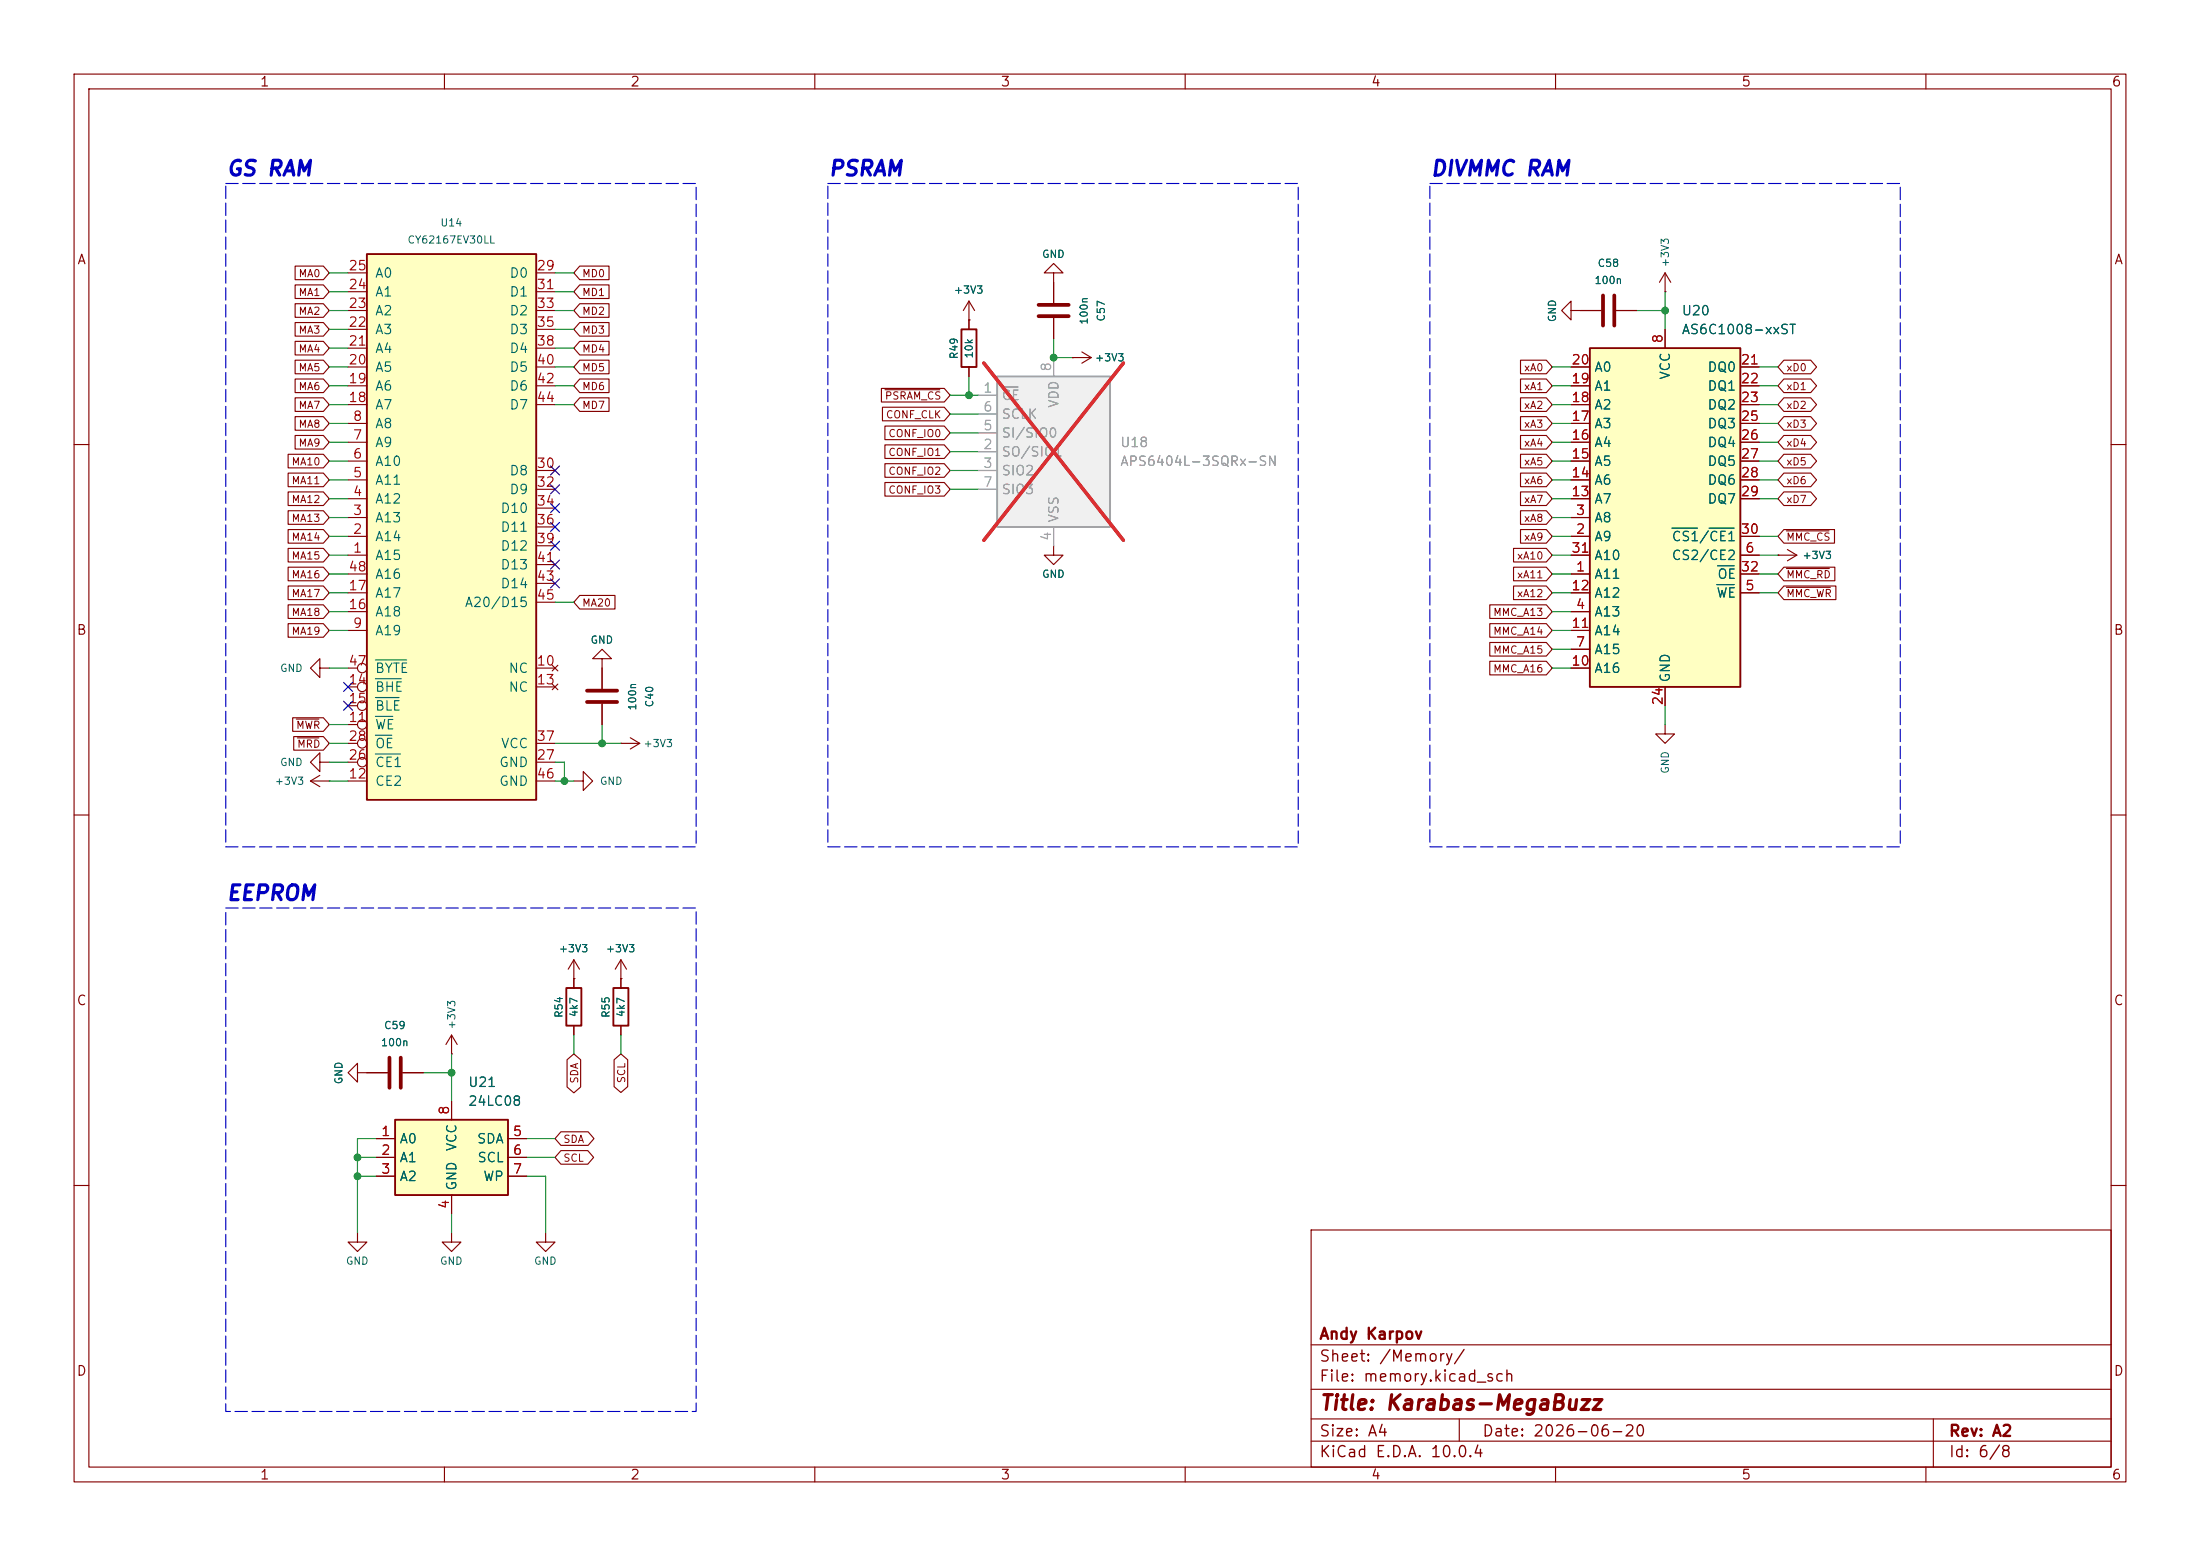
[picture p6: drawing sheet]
<svg xmlns="http://www.w3.org/2000/svg" width="297mm" height="210mm" viewBox="0 0 297 210" stroke-linecap="round" stroke-linejoin="round" font-family="sans-serif">
<g fill="none" stroke="#840000" stroke-width=".15">
<path d="M10 10h277v190h-277zM12 12h273v186h-273zM60 10v2M110 10v2M160 10v2M210 10v2M260 10v2M142.2 38.1v2.8M142.2 42.9v2.8M10 60h2M285 60h2M10 110h2"/>
<path d="M285 110h2M10 160h2M177 166h108v32h-108zM285 160h2M60 198v2M110 198v2M160 198v2M177 194.5h108M177 191.5h108M177 187.5h108M177 181.5h108M197 191.5v3"/>
<path d="M210 198v2M260 198v2M261 191.5v6.5"/>
</g>
<path d="M140.2 41.1h4.1M140.2 42.7h4.1" fill="none" stroke="#840000" stroke-width=".51"/>
<path d="M134.6 50.8h15.3v20.3h-15.3z" fill="#f0f0f0"/>
<path d="M134.6 50.8h15.3v20.3h-15.3z" fill="none" stroke="#a1a1a1" stroke-width=".25"/>
<path d="M132.1 53.3h2.5M132.1 58.4h2.5M132.1 55.9h2.5M142.2 48.3v2.5M132.1 61h2.5M132.1 63.5h2.5M132.1 66h2.5M142.2 71.1v2.6" fill="none" stroke="#a1a1a1" stroke-width=".15"/>
<path d="M135.3 52.2h2.1" fill="none" stroke="#989898" stroke-width=".15"/>
<path d="M132.8 49l18.9 23.9M151.7 49l-18.9 23.9" fill="none" stroke="#e12e31" stroke-width=".46"/>
<g fill="none" stroke="#840000" stroke-width=".15">
<path d="M130.8 43.2h.1M130.8 40.6l-.8 1.3M130.8 40.6l.8 1.3M130.8 40.6v3.9M130.8 49.5v1.3M144.8 48.3h.1M144.8 48.3h2.5M146 47.5l1.3 .8M147.3 48.3l-1.3 .7M142.2 73.7v1.2h1.3l-1.3 1.3-1.2-1.3h1.2M43.2 90.2v1.2l-1.3-1.2 1.3-1.3v1.3h1.2M81.3 88.9h1.2l-1.2-1.3-1.3 1.3h1.3v4.1"/>
<path d="M81.3 95v2.8M85.1 99.6l1.3 .7M41.9 105.4l1.3 .8M41.9 105.4h2.5M43.2 102.9v1.2l-1.3-1.2 1.3-1.3v1.3h1.2M43.2 104.6l-1.3 .8M44.4 105.4h.1M77.5 105.4h1.2v-1.3l1.3 1.3-1.3 1.3v-1.3M83.8 100.3h.1M83.8 100.3h2.6M86.4 100.3l-1.3 .8"/>
</g>
<path d="M79.2 93.2h4.1M79.2 94.7h4.1" fill="none" stroke="#840000" stroke-width=".51"/>
<path d="M129.8 44.5h2v5h-2z" fill="none" stroke="#840000" stroke-width=".25"/>
<path d="M49.5 34.3h22.9v73.7h-22.9z" fill="#ffffc2"/>
<path d="M49.5 34.3h22.9v73.7h-22.9z" fill="none" stroke="#840000" stroke-width=".25"/>
<g fill="none" stroke="#840000" stroke-width=".15">
<path d="M47 39.4h2.5M47 36.8h2.5M72.4 39.4h2.5M72.4 36.8h2.5M142.2 36.8h1.3l-1.3-1.2-1.2 1.2h1.2v1.3M47 59.7h2.5M47 57.2h2.5M47 54.6h2.5M47 52.1h2.5M47 49.5h2.5M47 47h2.5M47 44.5h2.5"/>
<path d="M47 41.9h2.5M72.4 54.6h2.5M72.4 52.1h2.5M72.4 49.5h2.5M72.4 47h2.5M72.4 44.5h2.5M72.4 41.9h2.5M212.1 41.9v-1.3l-1.3 1.3 1.3 1.3v-1.3h1.3M47 74.9h2.5M47 72.4h2.5M47 69.9h2.5M47 67.3h2.5"/>
<path d="M47 64.8h2.5M47 62.2h2.5M47 77.5h2.5M72.4 63.5h2.5M72.4 66h2.5M72.4 68.6h2.5M72.4 71.1h2.5M72.4 73.7h2.5M72.4 76.2h2.5M72.4 78.7h2.5M47 85.1h2.5M47 90.2h1.3"/>
<path d="M47 97.8h1.3M47 92.7h1.3M47 95.3h1.3M47 82.6h2.5M47 80h2.5M72.4 90.2h2.5M72.4 92.7h2.5M72.4 81.3h2.5M74.5 89.8l.8 .8M74.5 92.3l.8 .8M75.3 89.8l-.8 .8M75.3 92.3l-.8 .8"/>
<path d="M47 105.4h2.5M47 102.9h1.3M47 100.3h1.3M72.4 105.4h2.5M72.4 102.9h2.5M72.4 100.3h2.5"/>
<circle cx="48.9" cy="97.8" r=".63"/>
<circle cx="48.9" cy="90.2" r=".63"/>
<circle cx="48.9" cy="92.7" r=".63"/>
<circle cx="48.9" cy="95.2" r=".63"/>
<circle cx="48.9" cy="102.9" r=".63"/>
<circle cx="48.9" cy="100.3" r=".63"/>
</g>
<path d="M50.7 96.7h2.3M50.7 91.6h3.5M50.7 94.1h3.2M50.7 99.2h2.2M50.7 89.1h4.2M50.7 101.8h3.3" fill="none" stroke="#006464" stroke-width=".15"/>
<path d="M53.3 151.1h15.3v10.2h-15.3z" fill="#ffffc2"/>
<path d="M76.5 133.4h2v5h-2zM82.8 133.4h2v5h-2zM53.3 151.1h15.3v10.2h-15.3z" fill="none" stroke="#840000" stroke-width=".25"/>
<g fill="none" stroke="#840000" stroke-width=".15">
<path d="M240 74.9h.1M240 74.9h2.6M241.3 74.2l1.3 .7M242.6 74.9l-1.3 .8M224.8 97.8v1.3h1.3l-1.3 1.2-1.3-1.2h1.3M61 139.7v2.5M61 139.7l-.8 1.3M61 139.7l.7 1.3M77.5 132.1h.1M77.5 129.5v3.9M77.5 138.4v1.3M77.5 129.5l-.8 1.3"/>
<path d="M77.5 129.5l.7 1.3M83.8 132.1h.1M83.8 129.5l-.7 1.3M83.8 129.5l.8 1.3M83.8 129.5v3.9M83.8 138.4v1.3M48.3 144.8v-1.3l-1.3 1.3 1.3 1.3v-1.3h4M50.8 153.7h2.5M50.8 156.2h2.5M50.8 158.8h2.5M54.4 144.8h2.7M61 142.2h.1"/>
<path d="M61 148.6v2.5M68.6 153.7h2.5M68.6 156.2h2.5M68.6 158.8h2.5M48.3 166.4v1.2h1.2l-1.2 1.3-1.3-1.3h1.3M61 166.4v1.2h1.2l-1.2 1.3-1.3-1.3h1.3M61 161.3v2.5M73.7 166.4v1.2h1.2l-1.2 1.3-1.3-1.3h1.3"/>
</g>
<path d="M52.6 142.7v4.1M54.1 142.7v4.1" fill="none" stroke="#840000" stroke-width=".51"/>
<path d="M214.6 47h20.3v45.7h-20.3z" fill="#ffffc2"/>
<path d="M214.6 47h20.3v45.7h-20.3z" fill="none" stroke="#840000" stroke-width=".25"/>
<g fill="none" stroke="#840000" stroke-width=".15">
<path d="M39.8 35.9h3.9l.7 .9-.7 .9h-3.9zM39.8 38.5h3.9l.7 .9-.7 .9h-3.9zM78.3 35.9h3.9v1.8h-3.9l-.8-.9zM78.3 38.5h3.9v1.8h-3.9l-.8-.9zM142.2 38.1v2.8M224.8 39.4h.1M224.8 36.8v2.6M224.8 36.8l-.8 1.3M224.8 36.8l.8 1.3M39.8 48.6h3.9l.7 .9-.7 .9h-3.9zM39.8 51.2h3.9l.7 .9-.7 .9h-3.9zM39.8 58.8h3.9l.7 .9-.7 .9h-3.9z"/>
<path d="M39.8 56.2h3.9l.7 1-.7 .9h-3.9zM39.8 53.7h3.9l.7 .9-.7 .9h-3.9zM39.8 43.5h3.9l.7 1-.7 .9h-3.9zM39.8 46.1h3.9l.7 .9-.7 .9h-3.9zM39.8 41h3.9l.7 .9-.7 .9h-3.9zM78.3 46.1h3.9v1.8h-3.9l-.8-.9zM78.3 41h3.9v1.8h-3.9l-.8-.9zM78.3 53.7h3.9v1.8h-3.9l-.8-.9zM78.3 43.5h3.9v1.9h-3.9l-.8-.9zM78.3 51.2h3.9v1.8h-3.9l-.8-.9zM78.3 48.6h3.9v1.8h-3.9l-.8-.9zM119 52.4h8.5l.8 .9-.8 1h-8.5z"/>
<path d="M119.1 55h8.4l.8 .9-.8 .9h-8.4zM119.5 57.5h8l.8 .9-.8 .9h-8zM119.5 52.6h7.4M130.8 43.2h.1M130.8 43.2v1.3M130.8 49.5v1.3M142.2 42.9v2.8M144.8 48.3h.1M205.3 51.2h3.5l.7 .9-.7 .9h-3.5zM205.3 53.7h3.5l.7 .9-.7 .9h-3.5zM205.3 48.6h3.5l.7 .9-.7 .9h-3.5zM205.3 56.2h3.5l.7 1-.7 .9h-3.5z"/>
<path d="M205.3 58.8h3.5l.7 .9-.7 .9h-3.5zM212.1 59.7h2.5M212.1 57.2h2.5M212.1 54.6h2.5M212.1 52.1h2.5M212.1 49.5h2.5M213.4 41.9h2.8M218.2 41.9h2.8M224.8 44.5v2.5M234.9 59.7h2.6M234.9 57.2h2.6M234.9 54.6h2.6"/>
<path d="M234.9 52.1h2.6M234.9 49.5h2.6M240.8 58.8h3.7l.7 .9-.7 .9h-3.7l-.8-.9zM240.8 53.7h3.7l.7 .9-.7 .9h-3.7l-.8-.9zM240.8 48.6h3.7l.7 .9-.7 .9h-3.7l-.8-.9zM240.8 56.2h3.7l.7 1-.7 .9h-3.7l-.8-.9zM240.8 51.2h3.7l.7 .9-.7 .9h-3.7l-.8-.9zM38.9 76.6h4.8l.7 .9-.7 .9h-4.8zM38.9 79.1h4.8l.7 .9-.7 .9h-4.8zM38.9 66.4h4.8l.7 .9-.7 .9h-4.8zM38.9 71.5h4.8l.7 .9-.7 .9h-4.8zM38.9 68.9h4.8l.7 1-.7 .9h-4.8z"/>
<path d="M38.9 74h4.8l.7 .9-.7 .9h-4.8zM38.9 61.3h4.8l.7 .9-.7 .9h-4.8zM38.9 63.9h4.8l.7 .9-.7 .9h-4.8zM119.5 60h8l.8 1-.8 .9h-8zM119.5 62.6h8l.8 .9-.8 .9h-8zM119.5 65.1h8l.8 .9-.8 1h-8zM204.3 79.1h4.5l.7 .9-.7 .9h-4.5zM204.3 74h4.5l.7 .9-.7 .9h-4.5zM204.3 76.6h4.5l.7 .9-.7 .9h-4.5zM205.3 63.9h3.5l.7 .9-.7 .9h-3.5zM205.3 61.3h3.5l.7 .9-.7 .9h-3.5zM205.3 68.9h3.5l.7 1-.7 .9h-3.5z"/>
<path d="M205.3 71.5h3.5l.7 .9-.7 .9h-3.5zM205.3 66.4h3.5l.7 .9-.7 .9h-3.5zM212.1 77.5h2.5M212.1 72.4h2.5M212.1 69.9h2.5M212.1 74.9h2.5M212.1 67.3h2.5M212.1 64.8h2.5M212.1 62.2h2.5M234.9 77.5h2.6M234.9 72.4h2.6M234.9 74.9h2.6"/>
<path d="M234.9 67.3h2.6M234.9 64.8h2.6M234.9 62.2h2.6M240 74.9h.1M240.8 79.1h7v1.8h-7l-.8-.9zM240.8 61.3h3.7l.7 .9-.7 .9h-3.7l-.8-.9zM240.8 63.9h3.7l.7 .9-.7 .9h-3.7l-.8-.9zM240.8 66.4h3.7l.7 .9-.7 .9h-3.7l-.8-.9zM240.8 76.6h6.9v1.8h-6.9l-.8-.9zM240.8 71.5h6.9v1.8h-6.9l-.8-.9zM241.2 79.3h5.9M241.2 76.7h5.8"/>
<path d="M241.2 71.6h5.7M38.9 81.6h4.8l.7 1-.7 .9h-4.8zM38.9 84.2h4.8l.7 .9-.7 .9h-4.8zM39.5 96.9h4.2l.7 .9-.7 .9h-4.2zM39.7 99.4h4l.7 .9-.7 .9h-4zM40 97h3.1M40.1 99.6h3M78.3 80.4h4.7v1.8h-4.7l-.8-.9zM81.3 90.2v2.8M81.3 95v2.8M201.1 84.2h7.7l.7 .9-.7 .9h-7.7zM201.1 89.3h7.7l.7 .9-.7 .9h-7.7z"/>
<path d="M201.1 81.6h7.7l.7 1-.7 .9h-7.7zM201.1 86.7h7.7l.7 .9-.7 .9h-7.7zM212.1 82.6h2.5M212.1 80h2.5M212.1 87.6h2.5M212.1 90.2h2.5M212.1 85.1h2.5M224.8 92.7v2.6M234.9 80h2.6M77.5 132.1h.1M77.5 132.1v1.3M77.5 138.4v1.3"/>
<path d="M83.8 132.1h.1M83.8 132.1v1.3M83.8 138.4v1.3M49.5 144.8h2.8M50.8 153.7h2.5M50.8 156.2h2.5M50.8 158.8h2.5M54.4 144.8h2.7M61 148.6v2.5M68.6 153.7h2.5M68.6 156.2h2.5M68.6 158.8h2.5"/>
<path d="M75.7 155.3h3.7l.7 .9-.7 .9h-3.7l-.8-.9zM75.7 152.8h3.7l.8 .9-.8 .9h-3.7l-.8-.9zM76.6 143l.9-.8 .9 .8v3.7l-.9 .8-.9-.8zM82.9 143l.9-.8 .9 .8v3.7l-.9 .8-.9-.8zM61 161.3v2.5"/>
</g>
<path d="M225.7 71.3h3.5M230.7 71.3h3.4M231.8 78.9h2.3M231.9 76.4h2.2" fill="none" stroke="#006464" stroke-width=".15"/>
<path d="M216.4 39.9v4M217.9 39.9v4" fill="none" stroke="#840000" stroke-width=".51"/>
<g fill="none" stroke="#009600" stroke-width=".15">
<path d="M44.4 36.8h2.6M44.4 39.4h2.6M74.9 36.8h2.6M74.9 39.4h2.6M224.8 39.4v5.1M44.4 52.1h2.6M44.4 49.5h2.6M44.4 47h2.6M44.4 44.5h2.6M44.4 59.7h2.6M44.4 54.6h2.6M44.4 57.2h2.6"/>
<path d="M44.4 41.9h2.6M74.9 52.1h2.6M74.9 49.5h2.6M74.9 47h2.6M74.9 44.5h2.6M74.9 54.6h2.6M74.9 41.9h2.6M128.3 55.9h3.8M128.3 53.3h3.8M128.3 58.4h3.8M130.8 50.8v2.5M142.2 45.7v2.6h2.6"/>
<path d="M209.5 52.1h2.6M209.5 49.5h2.6M209.5 59.7h2.6M209.5 54.6h2.6M209.5 57.2h2.6M221 41.9h3.8M237.5 52.1h2.5M237.5 49.5h2.5M237.5 59.7h2.5M237.5 54.6h2.5M237.5 57.2h2.5M44.4 67.3h2.6"/>
<path d="M44.4 77.5h2.6M44.4 74.9h2.6M44.4 72.4h2.6M44.4 69.9h2.6M44.4 64.8h2.6M44.4 62.2h2.6M128.3 63.5h3.8M128.3 66h3.8M128.3 61h3.8M209.5 67.3h2.6M209.5 77.5h2.6M209.5 74.9h2.6"/>
<path d="M209.5 72.4h2.6M209.5 69.9h2.6M209.5 64.8h2.6M209.5 62.2h2.6M237.5 67.3h2.5M237.5 77.5h2.5M237.5 74.9h2.5M237.5 72.4h2.5M237.5 64.8h2.5M237.5 62.2h2.5M44.4 80h2.6M44.4 97.8h2.6"/>
<path d="M44.4 90.2h2.6M44.4 85.1h2.6M44.4 82.6h2.6M74.9 81.3h2.6M81.3 97.8v2.5M209.5 80h2.6M209.5 90.2h2.6M209.5 85.1h2.6M209.5 87.6h2.6M209.5 82.6h2.6M224.8 95.3v2.5M237.5 80h2.5"/>
<path d="M44.4 105.4h2.6M44.4 102.9h2.6M44.4 100.3h2.6M74.9 105.4h2.6M74.9 102.9h1.3v2.5M74.9 100.3h8.9M77.5 139.7v2.5M83.8 139.7v2.5M48.3 156.2h2.5M48.3 158.8h2.5M50.8 153.7h-2.5v12.7M57.1 144.8h3.9"/>
<path d="M61 142.2v6.4M71.1 156.2h3.8M71.1 153.7h3.8M71.1 158.8h2.6v7.6M61 163.8v2.6"/>
</g>
<g fill="none" stroke="#000084" stroke-width=".15">
<path d="M74.3 65.4l1.2 1.2M74.3 62.9l1.2 1.2M74.3 78.1l1.2 1.2M74.3 68l1.2 1.2M74.3 70.5l1.2 1.2M74.3 75.6l1.2 1.2M74.3 73.1l1.2 1.2M75.5 65.4l-1.2 1.2M75.5 62.9l-1.2 1.2M75.5 78.1l-1.2 1.2M75.5 68l-1.2 1.2M75.5 70.5l-1.2 1.2"/>
<path d="M75.5 75.6l-1.2 1.2M75.5 73.1l-1.2 1.2M46.4 94.6l1.2 1.3M46.4 92.1l1.2 1.2M47.6 94.6l-1.2 1.3M47.6 92.1l-1.2 1.2"/>
</g>
<path d="M30.5 24.8h63.5v89.5h-63.5zM111.8 24.8h63.5v89.5h-63.5zM193 24.8h63.5v89.5h-63.5zM30.5 122.6h63.5v67.9h-63.5z" fill="none" stroke="#0000c2" stroke-width=".15" stroke-dasharray="1.7 .6"/>
<path d="M132.1 53.3h2.5M132.1 58.4h2.5M132.1 55.9h2.5M142.2 48.3v2.5M132.1 61h2.5M132.1 63.5h2.5M132.1 66h2.5M142.2 71.1v2.6" fill="none" stroke="#a1a1a1" stroke-width=".15"/>
<path d="M135.3 52.2h2.1" fill="none" stroke="#989898" stroke-width=".15"/>
<path d="M132.8 49l18.9 23.9M151.7 49l-18.9 23.9" fill="none" stroke="#e12e31" stroke-width=".46"/>
<g fill="#009600" stroke="#009600" stroke-width=".14">
<circle cx="81.3" cy="100.3" r=".46"/>
<circle cx="142.2" cy="48.3" r=".46"/>
<circle cx="130.8" cy="53.3" r=".46"/>
<circle cx="48.3" cy="156.2" r=".46"/>
<circle cx="61" cy="144.8" r=".46"/>
<circle cx="76.2" cy="105.4" r=".46"/>
<circle cx="48.3" cy="158.8" r=".46"/>
<circle cx="224.8" cy="41.9" r=".46"/>
</g>
<g font-size="2" fill="#0000c2">
<text x="30.4" y="24.2">GS RAM</text>
<text x="111.7" y="24.2">PSRAM</text>
<text x="193" y="24.2">DIVMMC RAM</text>
<text x="30.4" y="122">EEPROM</text>
</g>
<text font-size="2" fill="#840000" x="178" y="190.8">Title: Karabas-MegaBuzz</text>
<g font-size="1.5" fill="#840000">
<text x="178" y="184.2">Sheet: /Memory/</text>
<text x="178" y="181.2">Andy Karpov</text>
<text x="178" y="186.9">File: memory.kicad_sch</text>
<text x="178" y="197.1">KiCad E.D.A. 10.0.4</text>
<text x="178" y="194.3">Size: A4</text>
<text x="200" y="194.3">Date: 2026-06-20</text>
<text x="263" y="194.3">Rev: A2</text>
<text x="263" y="197.1">Id: 6/8</text>
</g>
<g font-size="1.3" fill="#840000">
<text x="35" y="12">1</text>
<text x="85" y="12">2</text>
<text x="135" y="12">3</text>
<text x="185" y="12">4</text>
<text x="235" y="12">5</text>
<text x="285" y="12">6</text>
<text x="10.3" y="36">A</text>
<text x="285.3" y="36">A</text>
<text x="10.3" y="86">B</text>
<text x="285.3" y="86">B</text>
<text x="10.3" y="136">C</text>
<text x="285.3" y="136">C</text>
<text x="10.3" y="186">D</text>
<text x="285.3" y="186">D</text>
<text x="35" y="200">1</text>
<text x="85" y="200">2</text>
<text x="135" y="200">3</text>
<text x="185" y="200">4</text>
<text x="235" y="200">5</text>
<text x="285" y="200">6</text>
</g>
<g font-size="1.3" fill="#a90000">
<text x="46.9" y="41.9">23</text>
<text x="46.9" y="39.3">24</text>
<text x="46.9" y="36.8">25</text>
<text x="72.3" y="36.8">29</text>
<text x="72.3" y="39.3">31</text>
<text x="72.3" y="41.9">33</text>
<text x="46.9" y="47">21</text>
<text x="46.9" y="44.4">22</text>
<text x="72.3" y="44.4">35</text>
<text x="72.3" y="47">38</text>
<text x="224.8" y="46.4" transform="rotate(-90 224.8 46.4)">8</text>
<text x="46.9" y="52">19</text>
<text x="46.9" y="49.5">20</text>
<text x="72.3" y="49.5">40</text>
<text x="72.3" y="52">42</text>
<text x="212" y="52">19</text>
<text x="212" y="49.5">20</text>
<text x="234.9" y="49.5">21</text>
<text x="234.9" y="52">22</text>
<text x="46.9" y="54.6">18</text>
<text x="47.6" y="59.7">7</text>
<text x="47.6" y="57.1">8</text>
<text x="72.3" y="54.6">44</text>
<text x="212" y="59.7">16</text>
<text x="212" y="57.1">17</text>
<text x="212" y="54.6">18</text>
<text x="234.9" y="54.6">23</text>
<text x="234.9" y="57.1">25</text>
<text x="234.9" y="59.7">26</text>
<text x="47.6" y="64.7">5</text>
<text x="47.6" y="62.2">6</text>
<text x="72.3" y="63.5">30</text>
<text x="212" y="64.7">14</text>
<text x="212" y="62.2">15</text>
<text x="234.9" y="62.2">27</text>
<text x="234.9" y="64.7">28</text>
<text x="47.6" y="69.8">3</text>
<text x="47.6" y="67.3">4</text>
<text x="72.3" y="66">32</text>
<text x="72.3" y="68.6">34</text>
<text x="72.3" y="71.1">36</text>
<text x="212" y="67.3">13</text>
<text x="212.7" y="69.8">3</text>
<text x="234.9" y="67.3">29</text>
<text x="46.9" y="77.4">48</text>
<text x="47.6" y="74.9">1</text>
<text x="47.6" y="72.4">2</text>
<text x="72.3" y="73.6">39</text>
<text x="72.3" y="76.2">41</text>
<text x="212" y="74.9">31</text>
<text x="212.7" y="77.4">1</text>
<text x="212.7" y="72.4">2</text>
<text x="234.9" y="72.4">30</text>
<text x="234.9" y="77.4">32</text>
<text x="235.5" y="74.9">6</text>
<text x="46.9" y="82.5">16</text>
<text x="46.9" y="80">17</text>
<text x="72.3" y="78.7">43</text>
<text x="72.3" y="81.3">45</text>
<text x="212" y="80">12</text>
<text x="212.7" y="82.5">4</text>
<text x="235.5" y="80">5</text>
<text x="47.6" y="85.1">9</text>
<text x="212" y="85.1">11</text>
<text x="212.7" y="87.6">7</text>
<text x="46.9" y="92.7">14</text>
<text x="46.9" y="95.2">15</text>
<text x="46.9" y="90.1">47</text>
<text x="72.3" y="90.1">10</text>
<text x="72.3" y="92.7">13</text>
<text x="212" y="90.1">10</text>
<text x="224.8" y="95.3" transform="rotate(-90 224.8 95.3)">24</text>
<text x="46.9" y="97.8">11</text>
<text x="46.9" y="100.3">28</text>
<text x="72.3" y="100.3">37</text>
<text x="46.9" y="105.4">12</text>
<text x="46.9" y="102.8">26</text>
<text x="72.3" y="102.8">27</text>
<text x="72.3" y="105.4">46</text>
<text x="51.4" y="153.6">1</text>
<text x="60.9" y="150.6" transform="rotate(-90 60.9 150.6)">8</text>
<text x="69.1" y="153.6">5</text>
<text x="51.4" y="156.2">2</text>
<text x="51.4" y="158.7">3</text>
<text x="69.1" y="156.2">6</text>
<text x="69.1" y="158.7">7</text>
<text x="60.9" y="163.3" transform="rotate(-90 60.9 163.3)">4</text>
</g>
<g font-size="1.3" fill="#006464">
<text x="50.5" y="40.3">A1</text>
<text x="50.5" y="37.8">A0</text>
<text x="68.7" y="37.8">D0</text>
<text x="68.7" y="40.3">D1</text>
<text x="50.5" y="48">A4</text>
<text x="50.5" y="45.4">A3</text>
<text x="50.5" y="42.9">A2</text>
<text x="68.7" y="42.9">D2</text>
<text x="68.7" y="45.4">D3</text>
<text x="68.7" y="48">D4</text>
<text x="226.9" y="42.9">U20</text>
<text x="226.9" y="45.4">AS6C1008-xxST</text>
<text x="50.5" y="53">A6</text>
<text x="50.5" y="50.5">A5</text>
<text x="68.7" y="50.5">D5</text>
<text x="68.7" y="53">D6</text>
<text x="215.1" y="53">A1</text>
<text x="215.1" y="50.5">A0</text>
<text x="225.8" y="51.3" transform="rotate(-90 225.8 51.3)">VCC</text>
<text x="230.4" y="50.5">DQ0</text>
<text x="230.4" y="53">DQ1</text>
<text x="50.5" y="58.1">A8</text>
<text x="50.5" y="55.6">A7</text>
<text x="68.7" y="55.6">D7</text>
<text x="215.1" y="58.1">A3</text>
<text x="215.1" y="55.6">A2</text>
<text x="230.4" y="55.6">DQ2</text>
<text x="230.4" y="58.1">DQ3</text>
<text x="50.5" y="65.7">A11</text>
<text x="50.5" y="63.2">A10</text>
<text x="50.5" y="60.7">A9</text>
<text x="68.7" y="64.5">D8</text>
<text x="215.1" y="65.7">A6</text>
<text x="215.1" y="63.2">A5</text>
<text x="215.1" y="60.7">A4</text>
<text x="230.4" y="60.7">DQ4</text>
<text x="230.4" y="63.2">DQ5</text>
<text x="230.4" y="65.7">DQ6</text>
<text x="50.5" y="70.8">A13</text>
<text x="50.5" y="68.3">A12</text>
<text x="67.5" y="69.6">D10</text>
<text x="68.7" y="67">D9</text>
<text x="215.1" y="70.8">A8</text>
<text x="215.1" y="68.3">A7</text>
<text x="230.4" y="68.3">DQ7</text>
<text x="50.5" y="75.9">A15</text>
<text x="50.5" y="73.4">A14</text>
<text x="67.5" y="72.1">D11</text>
<text x="67.5" y="74.6">D12</text>
<text x="67.5" y="77.2">D13</text>
<text x="215.1" y="73.4">A9</text>
<text x="215.1" y="75.9">A10</text>
<text x="225.6" y="75.9">CS2/CE2</text>
<text x="225.6" y="73.4">CS1/CE1</text>
<text x="50.5" y="83.5">A18</text>
<text x="50.5" y="81">A17</text>
<text x="50.5" y="78.4">A16</text>
<text x="62.6" y="82.3">A20/D15</text>
<text x="67.5" y="79.7">D14</text>
<text x="215.1" y="78.4">A11</text>
<text x="215.1" y="83.5">A13</text>
<text x="215.1" y="81">A12</text>
<text x="231.6" y="81">WE</text>
<text x="231.8" y="78.4">OE</text>
<text x="50.5" y="86.1">A19</text>
<text x="215.1" y="88.6">A15</text>
<text x="215.1" y="86.1">A14</text>
<text x="50.5" y="93.7">BHE</text>
<text x="50.5" y="91.1">BYTE</text>
<text x="68.6" y="91.1">NC</text>
<text x="68.6" y="93.7">NC</text>
<text x="215.1" y="91.1">A16</text>
<text x="225.8" y="92.2" transform="rotate(-90 225.8 92.2)">GND</text>
<text x="50.5" y="98.8">WE</text>
<text x="50.5" y="96.2">BLE</text>
<text x="50.5" y="101.3">OE</text>
<text x="67.5" y="101.3">VCC</text>
<text x="50.5" y="106.4">CE2</text>
<text x="50.5" y="103.8">CE1</text>
<text x="67.3" y="103.8">GND</text>
<text x="67.3" y="106.4">GND</text>
<text x="63.1" y="147">U21</text>
<text x="63.1" y="149.6">24LC08</text>
<text x="53.8" y="154.6">A0</text>
<text x="61.9" y="155.5" transform="rotate(-90 61.9 155.5)">VCC</text>
<text x="64.3" y="154.6">SDA</text>
<text x="53.8" y="157.2">A1</text>
<text x="53.8" y="159.7">A2</text>
<text x="61.9" y="160.8" transform="rotate(-90 61.9 160.8)">GND</text>
<text x="64.4" y="157.2">SCL</text>
<text x="65.1" y="159.7">WP</text>
</g>
<g font-size="1.3" fill="#aaa">
<text x="132.6" y="53.3">1</text>
<text x="142.2" y="50.2" transform="rotate(-90 142.2 50.2)">8</text>
<text x="132.6" y="58.4">5</text>
<text x="132.6" y="55.9">6</text>
<text x="132.6" y="60.9">2</text>
<text x="132.6" y="63.5">3</text>
<text x="132.6" y="66">7</text>
<text x="142.2" y="73.1" transform="rotate(-90 142.2 73.1)">4</text>
</g>
<g font-size="1.3" fill="#989898">
<text x="135.1" y="54.3">CE</text>
<text x="135.1" y="59.4">SI/SIO0</text>
<text x="135.1" y="56.9">SCLK</text>
<text x="143.2" y="55.1" transform="rotate(-90 143.2 55.1)">VDD</text>
<text x="135.1" y="61.9">SO/SIO1</text>
<text x="135.1" y="64.5">SIO2</text>
<text x="151.1" y="60.7">U18</text>
<text x="151.1" y="63.2">APS6404L-3SQRx-SN</text>
<text x="135.1" y="67">SIO3</text>
<text x="143.2" y="70.6" transform="rotate(-90 143.2 70.6)">VSS</text>
</g>
<g font-size="1" fill="#006464">
<text x="54.9" y="33.1">CY62167EV30LL</text>
<text x="59.4" y="30.8">U14</text>
<text x="140.6" y="35">GND</text>
<text x="128.7" y="39.9">+3V3</text>
<text x="215.2" y="38.6">100n</text>
<text x="215.6" y="36.3">C58</text>
<text x="225.5" y="36.1" transform="rotate(-90 225.5 36.1)">+3V3</text>
<text x="147.1" y="43.9" transform="rotate(-90 147.1 43.9)">100n</text>
<text x="149.4" y="43.5" transform="rotate(-90 149.4 43.5)">C57</text>
<text x="210.3" y="43.5" transform="rotate(-90 210.3 43.5)">GND</text>
<text x="129.5" y="48.6" transform="rotate(-90 129.5 48.6)">R49</text>
<text x="131.6" y="48.5" transform="rotate(-90 131.6 48.5)">10k</text>
<text x="147.7" y="49">+3V3</text>
<text x="243.3" y="75.7">+3V3</text>
<text x="140.6" y="78.2">GND</text>
<text x="79.6" y="87.1">GND</text>
<text x="37.7" y="90.9">GND</text>
<text x="86.1" y="96" transform="rotate(-90 86.1 96)">100n</text>
<text x="88.4" y="95.5" transform="rotate(-90 88.4 95.5)">C40</text>
<text x="86.8" y="101.1">+3V3</text>
<text x="37" y="106.2">+3V3</text>
<text x="37.7" y="103.6">GND</text>
<text x="80.9" y="106.2">GND</text>
<text x="225.5" y="104.5" transform="rotate(-90 225.5 104.5)">GND</text>
<text x="75.4" y="128.8">+3V3</text>
<text x="81.7" y="128.8">+3V3</text>
<text x="76.2" y="137.5" transform="rotate(-90 76.2 137.5)">R54</text>
<text x="78.2" y="137.4" transform="rotate(-90 78.2 137.4)">4k7</text>
<text x="82.5" y="137.5" transform="rotate(-90 82.5 137.5)">R55</text>
<text x="84.6" y="137.4" transform="rotate(-90 84.6 137.4)">4k7</text>
<text x="51.3" y="141.4">100n</text>
<text x="51.8" y="139.1">C59</text>
<text x="61.7" y="139" transform="rotate(-90 61.7 139)">+3V3</text>
<text x="46.5" y="146.4" transform="rotate(-90 46.5 146.4)">GND</text>
<text x="46.6" y="170.9">GND</text>
<text x="59.3" y="170.9">GND</text>
<text x="72" y="170.9">GND</text>
</g>
<g font-size="1" fill="#840000">
<text x="40.2" y="37.7">MA0</text>
<text x="40.2" y="40.2">MA1</text>
<text x="78.5" y="37.7">MD0</text>
<text x="78.5" y="40.2">MD1</text>
<text x="40.2" y="45.3">MA3</text>
<text x="40.2" y="47.8">MA4</text>
<text x="40.2" y="42.7">MA2</text>
<text x="78.5" y="47.8">MD4</text>
<text x="78.5" y="42.7">MD2</text>
<text x="78.5" y="45.3">MD3</text>
<text x="40.2" y="50.4">MA5</text>
<text x="40.2" y="52.9">MA6</text>
<text x="78.5" y="52.9">MD6</text>
<text x="78.5" y="50.4">MD5</text>
<text x="205.7" y="52.9">xA1</text>
<text x="205.7" y="50.4">xA0</text>
<text x="241.1" y="50.4">xD0</text>
<text x="241.1" y="52.9">xD1</text>
<text x="40.2" y="58">MA8</text>
<text x="40.2" y="55.4">MA7</text>
<text x="78.5" y="55.4">MD7</text>
<text x="119.4" y="54.2">PSRAM_CS</text>
<text x="119.5" y="56.7">CONF_CLK</text>
<text x="119.8" y="59.2">CONF_IO0</text>
<text x="205.7" y="55.4">xA2</text>
<text x="205.7" y="58">xA3</text>
<text x="241.1" y="55.4">xD2</text>
<text x="241.1" y="58">xD3</text>
<text x="39.3" y="63.1">MA10</text>
<text x="39.3" y="65.6">MA11</text>
<text x="40.2" y="60.5">MA9</text>
<text x="119.8" y="61.8">CONF_IO1</text>
<text x="119.8" y="64.3">CONF_IO2</text>
<text x="205.7" y="65.6">xA6</text>
<text x="205.7" y="60.5">xA4</text>
<text x="205.7" y="63.1">xA5</text>
<text x="241.1" y="60.5">xD4</text>
<text x="241.1" y="63.1">xD5</text>
<text x="241.1" y="65.6">xD6</text>
<text x="39.3" y="68.1">MA12</text>
<text x="39.3" y="70.7">MA13</text>
<text x="119.8" y="66.9">CONF_IO3</text>
<text x="205.7" y="70.7">xA8</text>
<text x="205.7" y="68.1">xA7</text>
<text x="241.1" y="68.1">xD7</text>
<text x="39.3" y="73.2">MA14</text>
<text x="39.3" y="75.8">MA15</text>
<text x="204.7" y="75.8">xA10</text>
<text x="205.7" y="73.2">xA9</text>
<text x="241.1" y="73.2">MMC_CS</text>
<text x="39.3" y="78.3">MA16</text>
<text x="39.3" y="80.8">MA17</text>
<text x="39.3" y="83.4">MA18</text>
<text x="78.5" y="82.1">MA20</text>
<text x="201.5" y="83.4">MMC_A13</text>
<text x="204.7" y="80.8">xA12</text>
<text x="204.7" y="78.3">xA11</text>
<text x="241.1" y="80.8">MMC_WR</text>
<text x="241.1" y="78.3">MMC_RD</text>
<text x="39.3" y="85.9">MA19</text>
<text x="201.5" y="85.9">MMC_A14</text>
<text x="201.5" y="88.5">MMC_A15</text>
<text x="201.5" y="91">MMC_A16</text>
<text x="39.9" y="98.6">MWR</text>
<text x="40" y="101.2">MRD</text>
<text x="78.3" y="146.3" transform="rotate(-90 78.3 146.3)">SDA</text>
<text x="84.6" y="146.3" transform="rotate(-90 84.6 146.3)">SCL</text>
<text x="76" y="154.5">SDA</text>
<text x="76" y="157">SCL</text>
</g>
</svg>
